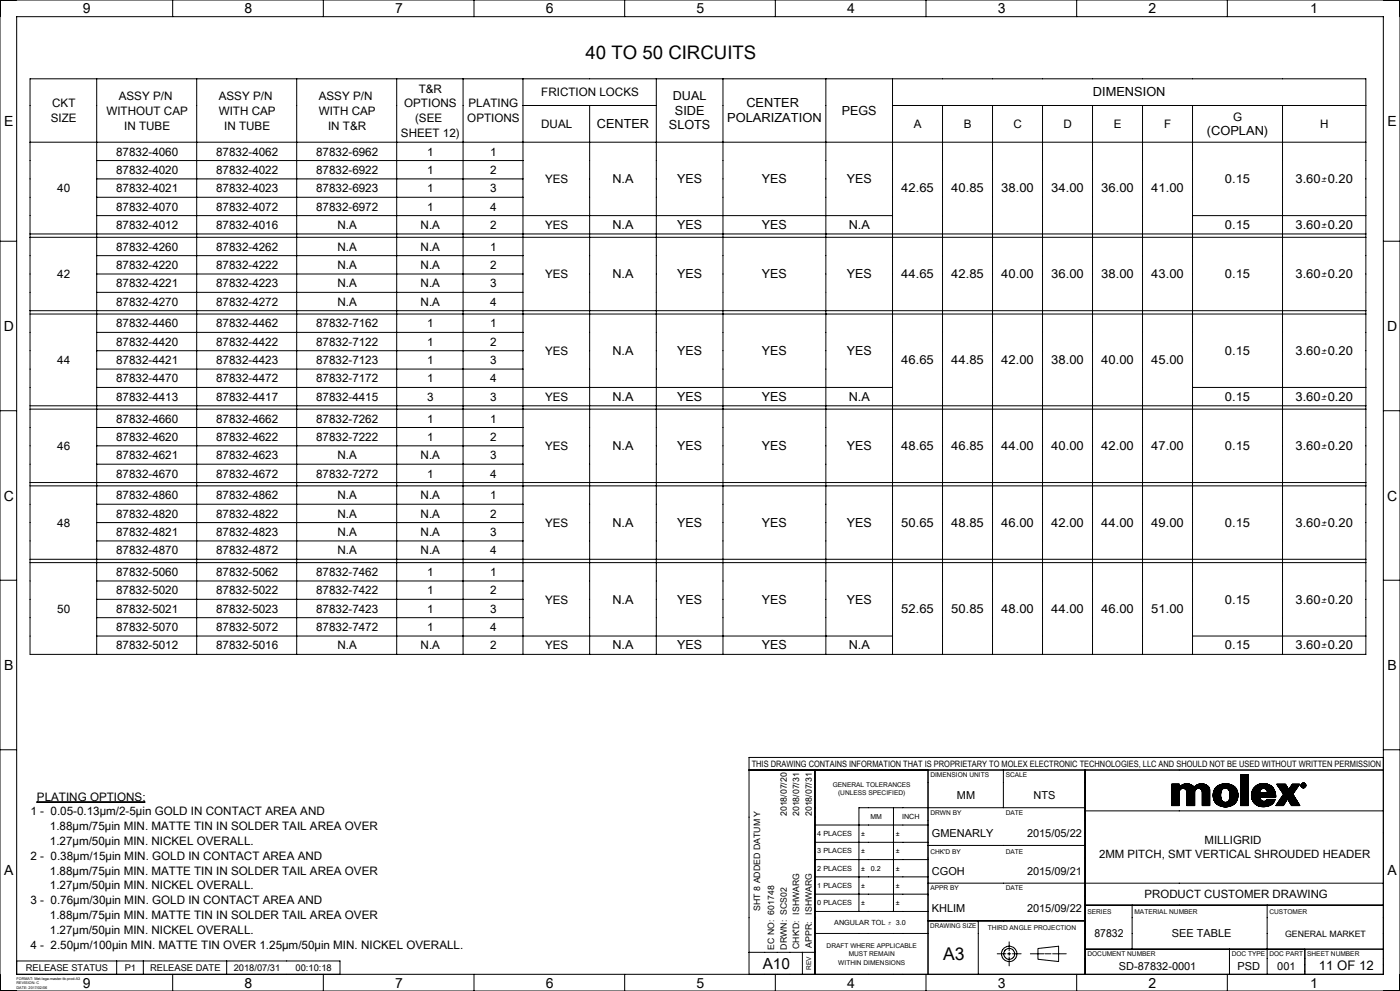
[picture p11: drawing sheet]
<svg xmlns="http://www.w3.org/2000/svg" width="420mm" height="297mm" viewBox="0 0 420 297" stroke-linecap="round" stroke-linejoin="round" font-family="sans-serif">
<g fill="none" stroke="#000" stroke-width=".3">
<path d="M0 0h420v297h-420zM5 5h410v287h-410zM51.8 0v5M97 0v5M142.2 0v5M187.4 0v5M232.6 0v5M277.8 0v5M323 0v5M368.2 0v5M9 23.6h400.8v172.5h-400.8zM29 23.6v172.5"/>
<path d="M59 23.6v172.5M89 23.6v172.5M119 23.6v172.5M138.9 23.6v172.5M156.9 23.6v172.5M156.9 31.6h40M176.9 31.6v164.5M196.9 23.6v172.5M216.9 23.6v172.5M247.8 23.6v172.5M267.8 23.6v172.5M267.8 31.6h142"/>
<path d="M282.8 31.6v164.5M297.8 31.6v164.5M312.8 31.6v164.5M327.8 31.6v164.5M342.8 31.6v164.5M357.8 31.6v164.5M384.8 31.6v164.5M9 42.6h400.8M29 48.1h127.9M29 53.6h127.9M29 59.1h127.9M0 72.3h5"/>
<path d="M9 70.1h400.8M9 71.1h400.8M29 64.6h238.8M29 76.6h127.9M357.8 64.6h52M415 72.3h5M9 93.1h400.8M9 94.1h400.8M29 99.6h127.9M29 82.1h127.9M29 87.6h127.9M29 105.1h127.9"/>
<path d="M29 110.6h127.9M29 116.1h238.8M357.8 116.1h52M0 123.1h5M9 121.6h400.8M9 122.6h400.8M29 128.1h127.9M29 133.6h127.9M29 139.1h127.9M415 123.1h5M9 144.6h400.8M9 145.6h400.8"/>
<path d="M29 151.1h127.9M29 156.6h127.9M0 173.9h5M9 167.6h400.8M9 168.6h400.8M29 174.1h127.9M29 179.6h127.9M29 162.1h127.9M415 173.9h5M29 185.1h127.9M29 190.6h238.8M357.8 190.6h52"/>
<path d="M0 224.7h5M224.7 230.8h190.3M244.5 230.8v61.2M278.4 230.8v61.2M301 230.8v11.3M325.5 230.8v61.2M351.6 235l-.1 .2M351.7 235l-.2 .3M351.9 235l-.4 .5 .4-.5M352 235l-.5 .6M352.2 235l-.7 .7M352.3 235l-.8 .8"/>
<path d="M352.3 235l-.8 .9M352.4 235l-.9 1M352.6 235l-1.1 1.1M352.7 235l-1.2 1.2M352.8 235l-1.3 1.4M352.9 235l-1.4 1.4M353 235l-1.5 1.5M353.1 235l-1.6 1.7M353.2 235l-1.7 1.8M353.3 235l-1.8 1.8M353.4 235l-1.9 2M353.5 235l-2 2.1"/>
<path d="M353.6 235l-2.1 2.2M353.8 235l-2.3 2.3M353.8 237.4a1.14 1.14 0 0 1 1.1-1.1 1.14 1.14 0 0 1 1.2 1.1M353.8 239.9l-1.5 1.5M353.8 239.8l-1.6 1.6M353.8 239.7l-1.8 1.7M353.8 239.6l-1.8 1.8M353.8 239.5l-1.9 1.9M353.8 239.4l-2.1 2M353.8 239.3l-2.2 2.1M353.8 239.1l-2.2 2.3 2.2-2.2M353.8 239l-2.3 2.3"/>
<path d="M353.8 238.8l-2.3 2.4M353.8 238.8l-2.3 2.3M353.8 238.7l-2.3 2.3M353.8 238.5l-2.3 2.4M353.8 238.4l-2.3 2.4M353.8 238.1l-2.3 2.6M353.8 238l-2.3 2.4M353.8 237.9l-2.3 2.4M353.8 237.8l-2.3 2.3M353.8 237.7l-2.3 2.4M353.8 237.6l-2.3 2.4M353.8 237.5l-2.3 2.3"/>
<path d="M353.8 237.4l-2.3 2.3M353.8 235v.9a2.94 2.94 0 0 1 4.4 0 2.7 2.7 0 0 1 4.7 .9v4.6M353.8 235.6l-2.3 2.3M353.8 235.5l-2.3 2.3M353.8 235.4l-2.3 2.3M353.8 235.3l-2.3 2.3M353.8 235.1l-2.3 2.4M353.8 235.1l-2.3 2.3M353.8 235h-2.3v6.4h2.3v-4M353.8 235.9l-2.3 2.3M353.8 235.8l-2.3 2.4M353.8 235.7l-2.3 2.3"/>
<path d="M353.8 237.3l-2.3 2.3M353.8 237.1l-2.3 2.4M353.9 237l-2.4 2.4M354.1 236.7l-2.6 2.6M354.5 235.3l-3 3M354.7 235.2l-3.2 3.3M355 235.1l-3.5 3.5M355.2 236.3l1.4-1.3-1.3 1.3M355.2 235l-3.7 3.8 3.6-3.8M355.4 235l-3.9 3.9M355.5 234.9l-4 4.1M355.7 234.9l-4.2 4.2"/>
<path d="M355.7 234.9l-4.2 4.3M355.9 234.9l-1.7 1.6M356 237l1.6-1.6-1.6 1.6M356 234.9l-1.5 1.4M356.1 237.4v4M356.1 237.7l2-1.9-2 2M356.1 234.9l-1.4 1.4M356.2 234.9l-1.4 1.4M356.3 234.9l-1.4 1.4M356.4 234.9l-1.4 1.4M356.5 234.9l-1.4 1.4M356.7 235l-1.4 1.3"/>
<path d="M356.8 235l-1.4 1.4M356.9 235l-1.4 1.4M357 235.1l-1.4 1.4 1.5-1.4M357.1 235.1l-1.4 1.4M357.2 235.2l-1.4 1.4M357.3 235.2l-1.5 1.5M357.4 235.3l-1.5 1.5M357.5 235.3l-1.6 1.6M357.7 235.4l-1.7 1.7M357.8 235.5l-1.8 1.7M357.8 235.5l-1.7 1.8M357.9 235.6l-1.8 1.7"/>
<path d="M357.9 235.6l-1.8 1.9M358 235.7l-1.9 1.9M358.1 235.8l-2 2.1M358.2 235.8l-2.1 2.2M358.4 237.4a1.14 1.14 0 0 1 1.1-1.1 1.14 1.14 0 0 1 1.2 1.1M358.4 237.4v4h-2.3M358.4 240l-1.5 1.4M358.4 239.9l-1.6 1.5M358.4 239.7l-1.7 1.7M358.4 239.7l-1.8 1.7M358.4 239.6l-1.9 1.8M358.4 239.4l-2 2"/>
<path d="M358.4 239.3l-2.1 2.1 2.1-2.1M358.4 239.1l-2.3 2.3M358.4 239l-2.3 2.4M358.4 238.9l-2.3 2.4M358.4 238.8l-2.3 2.4M358.4 238.7l-2.3 2.4M358.4 238.6l-2.3 2.4M358.4 238.5l-2.3 2.4M358.4 238.4l-2.3 2.4M358.4 238.2l-2.3 2.4 2.3-2.3M358.4 238.1l-2.3 2.4M358.4 237.9l-2.3 2.4"/>
<path d="M358.4 237.9l-2.3 2.3M358.4 237.8l-2.3 2.4M358.4 237.6l-2.3 2.4M358.4 237.5l-2.3 2.4M358.4 237.4l-2.3 2.4M358.4 237.3l-2.3 2.4M358.4 237.2l-2.3 2.4M358.5 237l-2.4 2.5M358.6 236.8l-2.5 2.6M358.7 235.5l-2.6 2.6M359.2 235.2l-3.1 3.1 3-3M359.4 235.1l-3.3 3.3"/>
<path d="M359.6 235l-3.5 3.5M359.7 235l-3.6 3.7M359.8 235l-3.7 3.7M360 234.9l-3.9 3.9M360.1 234.9l-4 4.1M360.2 234.9l-4.1 4.2M360.4 234.9l-4.3 4.3M360.4 234.9l-4.3 4.4M360.5 234.9l-1.5 1.5M360.7 234.9l-1.5 1.4M360.7 237.3l1.7-1.6-1.7 1.7M360.7 237.4v4"/>
<path d="M360.7 237.5l1.8-1.7-1.8 1.8M360.8 234.9l-1.4 1.4M360.8 234.9l-1.3 1.4M360.9 234.9l-1.4 1.4M361 235l-1.3 1.3M361.1 235l-1.3 1.3M361.2 235l-1.3 1.3M361.3 235l-1.3 1.3M361.4 235l-1.4 1.4M361.4 235.1l-1.3 1.3M361.5 235.1l-1.3 1.3M361.6 235.1l-1.3 1.4 1.4-1.3"/>
<path d="M361.7 235.2l-1.4 1.4M361.8 235.2l-1.4 1.5M361.9 235.3l-1.5 1.4M361.9 235.3l-1.4 1.5M362 235.4l-1.5 1.4M362.1 235.4l-1.5 1.5M362.2 235.4l-1.6 1.6 1.6-1.5M362.3 235.5l-1.6 1.6M362.3 235.6l-1.6 1.6M362.6 235.8l-1.9 2M362.6 235.9l-1.9 1.9M362.6 235.9l-1.9 2"/>
<path d="M362.7 236l-2 2.1M362.7 236.1l-2 2.1M362.8 236.1l-2.1 2.2M362.8 236.2l-2.1 2.2M362.8 236.3l-2.1 2.2M362.9 236.4l-2.2 2.2M362.9 236.5l-2.2 2.2M362.9 236.6l-2.2 2.2M362.9 236.6l-2.2 2.3M362.9 236.7l-2.2 2.3M362.9 239.8l-1.5 1.6 1.5-1.5M362.9 239.7l-1.7 1.7"/>
<path d="M362.9 239.6l-1.8 1.8M362.9 239.5l-1.9 1.9M362.9 239.4l-2 2M362.9 239.3l-2.1 2.1M362.9 239.2l-2.2 2.2M362.9 239.1l-2.2 2.2M362.9 238.9l-2.2 2.3M362.9 238.9l-2.2 2.2M362.9 238.8l-2.2 2.2M362.9 238.6l-2.2 2.3M362.9 238.3l-2.2 2.3M362.9 238.2l-2.2 2.3"/>
<path d="M362.9 238.1l-2.2 2.3M362.9 238l-2.2 2.3M362.9 237.9l-2.2 2.2M362.9 237.8l-2.2 2.3M362.9 237.7l-2.2 2.3M362.9 237.6l-2.2 2.2M362.9 237.4l-2.2 2.3 2.2-2.2M362.9 237.3l-2.2 2.2M362.9 237.1l-2.2 2.3M362.9 237.1l-2.2 2.2M362.9 237l-2.2 2.3M362.9 236.8l-2.2 2.3"/>
<path d="M365 235.8l-.3 .3M365.2 235.6a4.2 4.2 0 0 1 5.7 .9M365.2 235.6a3.6 3.6 0 0 0-.8 4.6M365.2 235.6l-.7 .7M365.5 235.4l-1.2 1.2M365.8 235.3l-1.6 1.5M366 235.2l-1.8 1.8M366.2 235.1l-2.1 2.1M366.2 238.2l-1.8 2 1.8-1.8M366.2 238.4l-1.8 1.8M366.2 238.1l-1.9 1.9M366.2 238.5l-1.7 1.8"/>
<path d="M366.2 238.6l-1.7 1.8M366.2 238l-1.9 2M366.2 237.9l-2 2M366.2 238.8l-1.6 1.7M366.2 237.8l-2 2M366.3 237.6l-2.1 2.1M366.3 239l-1.6 1.6M366.3 235.1l-2.2 2.2M366.3 239.1l-1.5 1.6M366.3 237.5l-2.1 2.2M366.3 239.2l-1.5 1.5M366.3 239.3l-1.5 1.5"/>
<path d="M366.3 239.4l-1.4 1.4M366.3 237.2l-2.2 2.4 2.2-2.2M366.4 239.4l-1.5 1.5M366.4 239.5l-1.4 1.4M366.4 237.1l-2.3 2.3M366.4 239.6l-1.3 1.4 1.3-1.3M366.4 235.1l-2.4 2.3M366.5 239.8l-1.3 1.3M366.5 236.9l-2.4 2.4M366.6 239.9l-1.3 1.2M366.6 239.9l-1.3 1.3M366.6 235l-2.6 2.6"/>
<path d="M366.7 236.5a1.39 1.39 0 0 1 1.7-.1 1.39 1.39 0 0 1 .6 1.5 2 2 0 0 1-1.3 2.6 1.96 1.96 0 0 1-1.5-2.6zM366.8 235l-2.8 2.7M366.8 235l-2.8 2.8M367 234.9l-3 3.1M367.1 234.9l-3.2 3.2M367.2 234.9l-3.3 3.3M367.3 234.9l-3.4 3.4M367.4 234.9l-3.5 3.5M367.6 234.9l-3.7 3.6M367.7 234.9l-3.8 3.7M367.8 234.9l-3.8 3.8M367.9 234.9l-3.9 3.9"/>
<path d="M368 234.9l-4 4M368.1 234.9l-4.1 4.1M368.2 234.9l-4.2 4.2M368.4 234.9l-4.4 4.3M368.5 235l-1.4 1.3M368.5 236.5l1.2-1.1-1.2 1.2M368.6 235l-1.3 1.2M368.7 235l-1.3 1.2M368.7 235l-1.1 1.2 1.2-1.2M368.9 235.1l-1.2 1.1M369 235.1l-1.2 1.1M369 237.9l1.7-1.7-1.7 1.8"/>
<path d="M369 235.1l-1.1 1.1M369.1 235.1l-1.1 1.1M369.2 235.2l-1.1 1M369.3 235.2l-1.2 1.1M369.3 235.2l-1 1.1 1.1-1.1M369.5 235.3l-1.2 1.1M369.6 235.3l-1.2 1.1M369.8 235.4l-1.2 1.2M369.9 235.5l-1.3 1.2M370 235.5l-1.3 1.3M370.1 235.6l-1.4 1.3M370.1 235.6l-1.3 1.4"/>
<path d="M370.2 235.7l-1.4 1.4 1.4-1.4M370.3 235.7l-1.4 1.5M370.4 235.8l-1.5 1.5M370.4 235.9l-1.5 1.5M370.5 235.9l-1.6 1.6M370.5 236l-1.5 1.6M370.6 236l-1.6 1.7M370.7 236.1l-1.7 1.7M370.8 236.3l-1.8 1.8M370.8 236.3l-1.8 1.9M370.9 236.4l-1.9 1.9M370.9 236.5l-1.9 1.9"/>
<path d="M370.9 236.5l.4 1 .1 1.1-.5 1.6M370.9 236.5l-1.9 2M371 236.6l-2 2M371 236.7l-2 2.1M371 240l-1.3 1.3M371.1 236.8l-2.1 2M371.1 236.8l-2.1 2.2M371.1 236.9l-2.2 2.2M371.1 239.8l-1.7 1.7M371.1 237l-2.2 2.3M371.2 237.1l-2.3 2.3M371.2 237.1l-2.4 2.4"/>
<path d="M371.2 239.6l-2 1.9M371.2 237.2l-2.4 2.5M371.3 239.4l-2.2 2.2M371.3 237.3l-4.5 4.4M371.3 239.3l-2.3 2.3M371.3 237.4l-4.4 4.4M371.3 239.2l-2.5 2.5M371.3 237.5l-4.2 4.3M371.3 237.6l-4.1 4.2M371.3 239l-2.7 2.7M371.3 237.7l-4 4.1M371.4 238.9l-2.9 2.8"/>
<path d="M371.4 237.9l-4 3.9M371.4 238.8l-3 3M371.4 237.9l-3.9 3.9M371.4 238l-3.8 3.8M371.4 238.7l-3.1 3.1M371.4 238.1l-3.7 3.7M371.4 238.5l-3.3 3.3M371.4 238.2l-3.6 3.6M371.4 238.4l-3.4 3.4M371.4 238.4l-3.5 3.4M372.2 239.4l2.3-2.3-2.3 2.4M372.2 236.1l2.3-2.3-2.3 2.4"/>
<path d="M372.2 235.2l2.3-2.2-2.3 2.4M372.2 233.7l1.5-1.5-1.5 1.5M372.2 232.2h.1M372.4 232.2l-.2 .3M372.5 232.2l-.3 .4M372.7 232.2l-.5 .5M372.8 232.2l-.6 .7 .6-.7M373 232.2l-.8 .8M373.1 232.2l-.9 1M373.2 232.2l-1 1.1M373.3 232.2l-1.1 1.1M373.4 232.2l-1.2 1.2"/>
<path d="M373.5 232.2l-1.3 1.4M373.8 232.2l-1.6 1.7M373.9 232.2l-1.7 1.8M374 232.2l-1.8 1.9M374.2 232.2l-2 2M374.2 232.2l-2 2.1M374.3 232.2l-2.1 2.2M374.5 232.2l-2.3 2.3M374.5 232.2v9.2h-2.3M374.5 232.2h-2.3v9.2M374.5 240l-1.5 1.4M374.5 239.8l-1.6 1.6 1.6-1.5"/>
<path d="M374.5 239.7l-1.8 1.7M374.5 239.6l-1.9 1.8M374.5 239.4l-2 2M374.5 239.4l-2.1 2M374.5 239.3l-2.2 2.1M374.5 239.1l-2.3 2.3M374.5 239l-2.3 2.4M374.5 239l-2.3 2.3M374.5 238.8l-2.3 2.4M374.5 238.7l-2.3 2.4M374.5 238.6l-2.3 2.4M374.5 238.5l-2.3 2.4"/>
<path d="M374.5 238.4l-2.3 2.4M374.5 238.3l-2.3 2.4M374.5 238.2l-2.3 2.4M374.5 238.1l-2.3 2.4M374.5 237.9l-2.3 2.4 2.3-2.3M374.5 237.8l-2.3 2.4M374.5 237.6l-2.3 2.4M374.5 237.5l-2.3 2.4M374.5 237.5l-2.3 2.3M374.5 237.3l-2.3 2.4M374.5 237.2l-2.3 2.4M374.5 236.9l-2.3 2.4"/>
<path d="M374.5 236.8l-2.3 2.4M374.5 236.7l-2.3 2.4M374.5 236.6l-2.3 2.4M374.5 236.5l-2.3 2.4M374.5 236.4l-2.3 2.4M374.5 236.3l-2.3 2.4M374.5 236.1l-2.3 2.4M374.5 236.1l-2.3 2.3M374.5 236l-2.3 2.4M374.5 235.8l-2.3 2.4M374.5 235.7l-2.3 2.4M374.5 235.5l-2.3 2.5 2.3-2.3"/>
<path d="M374.5 235.4l-2.3 2.4M374.5 235.3l-2.3 2.4M374.5 235.2l-2.3 2.4M374.5 235.1l-2.3 2.4M374.5 235l-2.3 2.4M374.5 234.9l-2.3 2.4M374.5 234.8l-2.3 2.4M374.5 234.7l-2.3 2.3M374.5 234.6l-2.3 2.4M374.5 234.5l-2.3 2.4M374.5 234.4l-2.3 2.3M374.5 234.3l-2.3 2.3"/>
<path d="M374.5 234.2l-2.3 2.4M374.5 234.1l-2.3 2.3M374.5 233.9l-2.3 2.4M374.5 233.6l-2.3 2.4M374.5 233.5l-2.3 2.4M374.5 233.4l-2.3 2.4M374.5 233.3l-2.3 2.4M374.5 233.2l-2.3 2.4M374.5 233.1l-2.3 2.4M374.5 232.8l-2.3 2.4M374.5 232.7l-2.3 2.4M374.5 232.6l-2.3 2.3"/>
<path d="M374.5 232.4l-2.3 2.4M374.5 232.3l-2.3 2.4 2.3-2.3M375.7 236.9l-.3 1.6 .5 1.6M376.8 235.5l-.7 .7M377.2 235.3l-1.3 1.2M377.3 235.2l-1.5 1.5M377.5 235.1l-1.8 1.8M377.7 235.1l-2 2M377.9 235l-2.3 2.2M377.9 237.4l-2.2 2.3M377.9 237.5l-2.2 2.3M377.9 237.3l-2.2 2.3"/>
<path d="M377.9 237.6h2.3M377.9 237.6a1.15 1.15 0 0 1 1.2-1.3 1.15 1.15 0 0 1 1.1 1.3M377.9 239l-1.6 1.7M377.9 235l-2.3 2.3M378 239.1l-1.6 1.7M378 237.2l-2.4 2.4M378 239.2l-1.6 1.6 1.6-1.5M378 237l-2.4 2.5M378 239.3l-1.5 1.6M378 239.4l-1.5 1.5M378.1 237.6l-2.3 2.3M378.1 239.5l-1.5 1.5"/>
<path d="M378.1 234.9l-2.5 2.6M378.1 236.8l-2.5 2.6M378.2 239.6l-1.5 1.5M378.2 239.7l-1.4 1.4M378.2 237.6l-2.4 2.4M378.3 234.9l-2.8 2.8M378.3 239.8l-1.4 1.4 1.4-1.4M378.4 237.6l-2.6 2.5M378.4 239.9l-1.4 1.3M378.4 234.9l-2.9 2.9M378.4 239.9l-1.4 1.4M378.5 234.9l-3 3"/>
<path d="M378.5 237.6l-2.6 2.6M378.6 237.6l-2.7 2.6M378.6 234.9l-3.2 3.1M378.7 237.6l-2.7 2.7 2.8-2.7M378.7 234.8l-3.3 3.3M378.9 234.8l-3.5 3.5M378.9 237.6l-2.8 2.8M379 234.8l-3.6 3.6 3.6-3.6M379.2 234.8l-3.8 3.8M379.2 237.6l-3 3M379.3 234.8l-3.9 3.9M379.3 237.6l-3.1 3"/>
<path d="M379.4 234.9l-3.9 3.9M379.4 237.6l-1.3 1.3M379.5 234.9l-4 4M379.6 237.6l-1.4 1.3M379.6 237.6l-1.3 1.3M379.7 234.9l-4.2 4.1M379.7 238.9l2.4-2.4-2.4 2.4M379.7 237.6l-1.3 1.3M379.8 234.9l-4.3 4.2M379.9 234.9l-4.3 4.4 4.3-4.4M379.9 237.6l-1.4 1.3M379.9 236.7l1.3-1.2-1.3 1.2"/>
<path d="M380 237.6l-1.4 1.3M380 235l-1.6 1.5M380 237.6l-1.2 1.3 1.4-1.3M380.1 235l-1.4 1.4M380.2 239.6l-.1 .1M380.2 235l-1.4 1.3M380.2 235a3.6 3.6 0 0 0-4.5 1.9M380.2 235l1.4 .8 .6 .8M380.2 235l-1.2 1.3M380.3 239.6l-2.2 2.1M380.3 235.1l-1.3 1.2M380.3 239.6l-2.1 2.1"/>
<path d="M380.4 235.1l-1.2 1.2M380.5 239.6l-2.2 2.1M380.5 235.1l-1.2 1.2M380.5 235.1l-1.1 1.2M380.6 239.6l-2.2 2.1M380.6 235.2l-1.2 1.1M380.7 239.6l-2.2 2.1M380.7 235.2l-1.2 1.2M380.8 239.6l-2.2 2.2M380.8 235.2l-1.2 1.2M380.9 235.3l-1.2 1.1M380.9 239.6l-2.2 2.2"/>
<path d="M380.9 235.3l-1.2 1.2M381 235.3l-1.2 1.3 1.3-1.2M381 239.6l-2.2 2.2M381.1 239.6l-2.2 2.2M381.2 239.6l-2.2 2.2M381.2 235.5l-1.2 1.3M381.3 239.6l-2.2 2.2M381.3 235.6l-1.3 1.2M381.4 235.6l-1.3 1.3 1.3-1.3M381.4 239.6l-2.2 2.2M381.5 235.7l-1.4 1.3M381.5 239.6l-2.2 2.2"/>
<path d="M381.5 235.8l-1.3 1.3M381.6 235.8l-1.4 1.4M381.6 235.8l-1.4 1.5M381.7 239.6l-2.3 2.2M381.7 235.9l-1.5 1.5M381.7 239.6l-2.1 2.1M381.7 235.9l-1.5 1.6M381.8 236l-2.9 2.9M381.8 236.1l-2.8 2.8M381.8 239.6l-2.2 2.1M381.9 236.1l-2.8 2.8M381.9 236.2l-2.7 2.7"/>
<path d="M382 239.6l-2.2 2.1M382 236.2l-2.7 2.7M382 236.3l-2.6 2.6M382.1 236.4l-2.5 2.5M382.1 239.6l-2.2 2.1M382.1 239.6l-2 2.1M382.2 236.6l-2.3 2.3M382.2 236.6l.5 2.3h-4.8a1.26 1.26 0 0 0 1.3 1.3M382.2 236.6l-2.2 2.3M382.3 236.7l-2.2 2.2M382.3 239.6l-2.2 2.1M382.3 236.8l-2.1 2.1"/>
<path d="M382.3 236.8l-2 2.1M382.3 236.9l-1.9 2M382.4 239.6l-2.1 2M382.4 237l-1.9 1.9M382.4 237.1l-1.8 1.8M382.4 239.9l-1.5 1.5M382.4 237.1l-1.7 1.8M382.5 239.8l-1.7 1.6M382.5 237.2l-1.7 1.7M382.5 237.3l-1.6 1.6M382.5 239.6l-2 2M382.5 239.6l-1.9 1.9"/>
<path d="M382.5 239.6h-2.4l-.4 .4-.5 .2M382.5 239.6a3.4 3.4 0 0 1-3.9 2.2M382.5 237.4l-1.4 1.5 1.4-1.4M382.6 237.5l-1.4 1.4M382.6 237.6l-1.3 1.3M382.6 237.7l-1.1 1.2M382.6 237.8l-1.1 1.1M382.6 237.9l-1 1M382.7 238l-.9 .9M382.7 238.1l-.8 .8M382.7 238.2l-.7 .7M382.7 238.3l-.6 .6"/>
<path d="M382.7 238.4l-.5 .5M382.7 238.5l-.4 .4M382.7 238.6l-.3 .3M382.7 238.6l-.2 .3M382.7 238.8l-.1 .1M383.1 235v.1M383.2 235l-.1 .1M383.3 235l-.1 .2M383.5 235l-.3 .3M383.6 235l-.3 .4M383.8 235l-.5 .5M383.9 235l-.5 .5"/>
<path d="M383.9 235l-.5 .6M384 239.5l4.6-4.5-4.7 4.7M384.1 235l-.6 .6M384.2 235l-.7 .7M384.3 235l-.7 .8 .8-.8M384.5 235l-.9 .9M384.5 237.2l1.6-1.5-1.5 1.6M384.6 235l-.9 1M384.7 235l-1 1M384.8 235l-1 1.1 1.1-1.1M385 235l-1.2 1.2M385.1 238l-2.3 3.4"/>
<path d="M385.1 235l-1.2 1.3M385.3 235l-1.4 1.3M385.3 235l-1.3 1.4M385.4 235l-1.4 1.5M385.6 235l-1.5 1.5M385.6 235l-1.5 1.6M385.6 235l1 1.6 1.1-1.6h2.2l-2.1 3M385.6 235h-2.6l2.1 3M385.7 235.1l-1.6 1.5M385.7 235.1l-1.5 1.6M385.7 235.2l-1.5 1.6M385.8 235.3l-1.5 1.5"/>
<path d="M385.8 235.4l-1.5 1.5M385.9 235.4l-1.5 1.6M385.9 235.5l-1.5 1.5M385.9 235.5l-1.4 1.6M386 239.9l-1.6 1.5M386 235.6l-1.5 1.6M386.1 235.8l-1.5 1.5M386.1 235.9l-1.4 1.5M386.2 239.6l-1.9 1.8M386.2 236l-1.5 1.5 1.5-1.5M386.3 236.1l-1.5 1.5M386.3 236.1l-1.5 1.6"/>
<path d="M386.4 236.2l-1.4 1.6M386.5 236.4l-1.5 1.5M386.5 236.5l-1.4 1.5M386.6 236.5l-1.6 1.6M387.8 235l-.3 .3M387.8 238l2.1 3.4h-2.4M387.8 238l-1.4 1.6 1.5-1.5M387.9 235l-.7 .7M387.9 238.1l-1.5 1.6M388 238.2l-1.5 1.5M388 238.3l-1.4 1.6M388 235l-1 1.1"/>
<path d="M388 237.7l-1.7 1.8M388.1 235l-1.3 1.3M388.1 238.5l-1.5 1.5M388.2 238.5l-1.5 1.6M388.2 235l-3.4 3.5M388.2 238.6l-1.5 1.5M388.2 238.6l-1.5 1.6M388.3 238.7l-1.5 1.6M388.3 235l-3.8 3.8M388.3 237.3l-4.1 4.1M388.3 238.8l-1.5 1.5M388.4 238.9l-1.5 1.5"/>
<path d="M388.4 235l-4.1 4.2M388.5 239.1l-1.5 1.5M388.5 239.1l-1.5 1.6M388.6 239.2l-1.5 1.5M388.6 236.9l-4.5 4.5M388.6 239.2l-1.5 1.6M388.6 239.3l-1.5 1.6M388.7 239.4l-1.5 1.5M388.7 235l-5 5.1M388.7 239.5l-1.4 1.6M388.7 236.7l-4.7 4.7M388.8 239.6l-1.5 1.6"/>
<path d="M388.8 235l-5.4 5.5M388.9 239.7l-1.5 1.6M388.9 239.8l-1.5 1.5M389 239.8l-1.6 1.6M389 235l-5.8 5.8M389 239.9l-1.5 1.5M389 236.3l-5.1 5.1M389 235l-5.9 6M389.1 240l-1.5 1.4M389.1 235l-6.3 6.4M389.3 235l-6.5 6.4M389.3 235.9l-5.5 5.5"/>
<path d="M389.4 235l-6.5 6.4M389.5 235l-6.5 6.4M389.6 235l-6.4 6.4M389.6 235.5l-6 5.9M389.7 235l-6.5 6.4M389.7 235.3l-6.1 6.1M389.8 235l-6.5 6.4M389.9 235l-6.4 6.4M390.3 235.6l.1 .1M390.4 235.1l-.1 .5M390.4 235.7l.1 .2M390.4 235v.1"/>
<path d="M390.5 235.9h.1M390.5 235.9l.1 .1M390.5 234.8v.1M390.7 236v.1M390.7 235h.5M390.7 235.7h.2M390.7 235v.7M390.8 235l-.1 .1M390.9 236.1h-.1M390.9 235.5h.3M390.9 235.2l.3 .1-.3 .1zM390.9 235.5v.2"/>
<path d="M390.9 235.7h-.1M390.9 235.6l-.2 .1M390.9 235.3l-.2 .2M390.9 235l-.2 .2M390.9 235l-.2 .3M391 235.4l-.3 .3 .2-.2M391 235.4l-.1 .1M391.1 235l-.4 .4M391.1 236.1h-.2M391.2 235.5v.2M391.2 235l.1 .6M391.2 235l-.2 .2"/>
<path d="M391.2 235.7h.2M391.2 234.7l-.6 .1M391.2 236.1h-.1M391.3 235.1l-.2 .1M391.3 235.4l-.1 .2M391.3 234.7l.1 .1M391.3 235.1l-.1 .1M391.3 235.5l-.1 .1M391.3 235.6v.1M391.3 235.6l-.1 .1M391.3 235.1l-.3 .4M391.3 235.7h-.1"/>
<path d="M391.3 235.7h.1M391.3 235.2l-.2 .3M391.4 234.8h.1M391.5 234.9h.1M391.6 234.9h.1M391.6 235l.1 .2M391.7 235.6l-.4 .5M391.7 235.3v.2M391.8 235.5l-.1 .1M415 227h-190.3v65M415 224.7h5M11.1 240.3h32.3v.2h-32.3z"/>
<path d="M244.5 247.3h33.9M244.5 252.4h33.9M244.5 257.6h33.9M268 242.1v31.1M278.4 253.4h47.1M325.5 243h89.5M325.5 242.1h-67.8v31.1M353.8 241.3l-.1 .1M353.8 241.2l-.3 .2M353.8 241.1l-.3 .3M353.8 241l-.4 .4M353.8 240.9l-.6 .5"/>
<path d="M353.8 240.8l-.7 .6M353.8 240.6l-.8 .8M353.8 240.6l-.9 .8M353.8 240.5l-1 .9M353.8 240.3l-1.1 1.1M353.8 240.2l-1.2 1.2M353.8 240.2l-1.3 1.2M353.8 240l-1.4 1.4M357.6 241.4l.8-.7-.7 .7M358.4 241.4h-.1M358.4 241.2l-.2 .2M358.4 241.1l-.3 .3 .3-.3"/>
<path d="M358.4 240.9l-.5 .5M358.4 240.8l-.6 .6M358.4 240.5l-.9 .9M358.4 240.4l-1 1M358.4 240.3l-1.2 1.1M358.4 240.2l-1.2 1.2M358.4 240.1l-1.3 1.3M360.7 241.4h2.2M360.7 240.7l2.2-2.2-2.2 2.3M362.3 241.4l.6-.5-.6 .5M362.9 241.4h.1M362.9 241.3l-.1 .1"/>
<path d="M362.9 241.2l-.2 .2M362.9 241.1l-.3 .3M362.9 241l-.4 .4M362.9 240.7l-.7 .7M362.9 240.6l-.9 .8M362.9 240.4l-1 1M362.9 240.3l-1.1 1.1M362.9 240.3l-1.2 1.1M362.9 240.1l-1.3 1.3M362.9 240l-1.4 1.4M364.4 240.2l.8 .9M364.6 240.5l1.6-1.6-1.6 1.7"/>
<path d="M366.2 241.6l1.2-1.1-1.1 1.1M366.6 240l-1.2 1.2M366.7 240.1l-1.2 1.2M366.7 240.1l-1.1 1.2M366.8 240.2l-1.2 1.1M366.9 240.2l-1.2 1.2M367 240.3l-1.2 1.1M367 240.3l-1.1 1.1M367.1 240.4l-1.2 1.1M367.1 240.4l-1.1 1.1M367.2 240.4l-1.1 1.1M367.5 240.5l-1.2 1.1"/>
<path d="M367.6 240.5l-1.2 1.1M367.7 240.5l-1.2 1.2M367.8 240.5l-1.2 1.2M367.9 240.4l-1.3 1.3M368.1 240.4l-1.4 1.3M370.8 240.3l-.7 .8M370.9 240.2l-1 1M370.9 240.2a4.1 4.1 0 0 1-5.7 .9M374.2 241.4l.3-.2-.2 .2M374.5 241.4h-.1M374.5 241.1l-.4 .3M374.5 240.9l-.5 .5"/>
<path d="M374.5 240.8l-.6 .6M374.5 240.8l-.7 .6M374.5 240.6l-.8 .8M374.5 240.5l-.9 .9M374.5 240.4l-1 1M374.5 240.3l-1.1 1.1M374.5 240.2l-1.2 1.2M374.5 240.1l-1.3 1.3M375.9 240.1l1.1 1.2 1.6 .5M376.1 240.5l3-2.9-3 2.9M377.1 241.3l1.5-1.3-1.4 1.4M378.6 240l-1.4 1.4"/>
<path d="M378.7 240.1l-1.4 1.3M378.8 240.1l-1.4 1.4M378.9 240.1l-1.4 1.4M379.1 240.2l-1.5 1.4M379.2 240.2l-1.5 1.4M379.2 240.2l-1.4 1.4M379.4 240.2l-1.6 1.4M379.5 240.1l-1.6 1.6M379.7 240l-1.7 1.7M382.2 240.4l-.8 .8M382.3 240.1l-1.2 1.2M382.8 241.4h2.2l1.3-2 1.2 2"/>
<path d="M385.1 241.3l-.1 .1M385.3 241l-.5 .4M385.5 240.7l-.8 .7M385.7 240.4l-1.1 1M385.8 240.2l-1.3 1.2M386.9 240.5l1.5-1.5-1.5 1.5M388.7 241.4l.8-.7-.8 .7M389.1 240.1l-1.3 1.3M389.2 240.2l-1.3 1.2M389.2 240.2l-1.2 1.2M389.3 240.3l-1.2 1.1M389.3 240.4l-1 1"/>
<path d="M389.4 240.5l-1 .9M389.4 240.6l-.8 .8M389.5 240.8l-.6 .6M389.6 240.8l-.6 .6M389.6 240.9l-.5 .5M389.6 241.4l.2-.1-.1 .1M389.6 240.9l-.4 .5M389.7 241l-.4 .4M389.7 241.1l-.3 .3M389.8 241.2l-.3 .2M389.9 241.4h-.1M244.5 262.8h33.9"/>
<path d="M244.5 268h33.9M244.5 273.2h33.9M244.5 279.8h33.9M278.4 264.7h136.6M278.4 276h47.1M293.5 276v16M325.5 271.3h89.5M339.6 271.3v13.2M380.1 271.3v20.7M5 288h97v4M35 288v4M43 288v4"/>
<path d="M51.8 292v5M68 288v4M97 292v5M142.2 292v5M187.4 292v5M224.7 285.4h19.8M232.6 292v5M240.7 285.4v6.6M277.8 292v5M299.2 285.8h2.6M302.3 285.8h.9M302.7 282.3v2.6"/>
<path d="M302.7 285.5v.8M302.7 286.8v2.7M303.7 285.8h2.6M309.1 285.8h4.1M311.4 284.3l6.2-.7v4.6l-6.2-.7zM313.5 285.8h1.8M315.8 285.8h4.1M323 292v5M368.2 292v5M368.8 284.5v7.5M391.4 284.5v7.5M415 284.5h-89.5"/>
<circle cx="391" cy="235.4" r=".7"/>
<circle cx="302.7" cy="285.8" r="2.34"/>
<circle cx="302.8" cy="285.8" r="1.64"/>
</g>
<text font-size="5.6" x="175.7" y="17.7">40 TO 50 CIRCUITS</text>
<text font-size="5.3" x="282.9" y="287.8">A3</text>
<text font-size="4.6" x="228.8" y="290.4">A10</text>
<g font-size="4.2">
<text x="24.9" y="4">9</text>
<text x="73.4" y="4">8</text>
<text x="118.6" y="4">7</text>
<text x="163.8" y="4">6</text>
<text x="209" y="4">5</text>
<text x="254.2" y="4">4</text>
<text x="299.4" y="4">3</text>
<text x="344.6" y="4">2</text>
<text x="393.1" y="4">1</text>
<text x="1.3" y="37.7">E</text>
<text x="416.3" y="37.7">E</text>
<text x="1.1" y="99.2">D</text>
<text x="416.1" y="99.2">D</text>
<text x="1.1" y="150">C</text>
<text x="416.1" y="150">C</text>
<text x="1.3" y="200.8">B</text>
<text x="416.3" y="200.8">B</text>
<text x="1.3" y="262.4">A</text>
<text x="416.3" y="262.4">A</text>
<text x="24.9" y="296">9</text>
<text x="73.4" y="296">8</text>
<text x="118.6" y="296">7</text>
<text x="163.8" y="296">6</text>
<text x="209" y="296">5</text>
<text x="254.2" y="296">4</text>
<text x="299.4" y="296">3</text>
<text x="344.6" y="296">2</text>
<text x="393.1" y="296">1</text>
</g>
<text font-size="3.9" x="395.7" y="290.6">11 OF 12</text>
<g font-size="3.8">
<text x="327.9" y="28.9">DIMENSION</text>
<text x="202.5" y="34.4">SIDE</text>
<text x="223.9" y="32.2">CENTER</text>
<text x="252.5" y="34.4">PEGS</text>
<text x="179.1" y="38.4">CENTER</text>
<text x="200.7" y="38.8">SLOTS</text>
<text x="218.1" y="36.6">POLARIZATION</text>
<text x="362" y="40.6">(COPLAN)</text>
</g>
<g font-size="3.7">
<text x="201.9" y="29.9">DUAL</text>
<text x="183.7" y="54.9">N.A</text>
<text x="203.2" y="54.9">YES</text>
<text x="228.6" y="54.9">YES</text>
<text x="254" y="54.9">YES</text>
<text x="270.4" y="57.6">42.65</text>
<text x="285.4" y="57.6">40.85</text>
<text x="300.4" y="57.6">38.00</text>
<text x="315.4" y="57.6">34.00</text>
<text x="330.4" y="57.6">36.00</text>
<text x="345.4" y="57.6">41.00</text>
<text x="367.5" y="54.9">0.15</text>
<text x="388.7" y="54.9">3.60</text>
<text x="398.3" y="54.9">0.20</text>
<text x="183.7" y="68.6">N.A</text>
<text x="203.2" y="68.6">YES</text>
<text x="228.6" y="68.6">YES</text>
<text x="254.6" y="68.6">N.A</text>
<text x="367.5" y="68.6">0.15</text>
<text x="388.7" y="68.6">3.60</text>
<text x="398.3" y="68.6">0.20</text>
<text x="183.7" y="83.4">N.A</text>
<text x="203.2" y="83.4">YES</text>
<text x="228.6" y="83.4">YES</text>
<text x="254" y="83.4">YES</text>
<text x="270.4" y="83.4">44.65</text>
<text x="285.4" y="83.4">42.85</text>
<text x="300.4" y="83.4">40.00</text>
<text x="315.4" y="83.4">36.00</text>
<text x="330.4" y="83.4">38.00</text>
<text x="345.4" y="83.4">43.00</text>
<text x="367.5" y="83.4">0.15</text>
<text x="388.7" y="83.4">3.60</text>
<text x="398.3" y="83.4">0.20</text>
<text x="183.7" y="106.4">N.A</text>
<text x="203.2" y="106.4">YES</text>
<text x="228.6" y="106.4">YES</text>
<text x="254" y="106.4">YES</text>
<text x="367.5" y="106.4">0.15</text>
<text x="388.7" y="106.4">3.60</text>
<text x="398.3" y="106.4">0.20</text>
<text x="270.4" y="109.1">46.65</text>
<text x="285.4" y="109.1">44.85</text>
<text x="300.4" y="109.1">42.00</text>
<text x="315.4" y="109.1">38.00</text>
<text x="330.4" y="109.1">40.00</text>
<text x="345.4" y="109.1">45.00</text>
<text x="183.7" y="120.1">N.A</text>
<text x="203.2" y="120.1">YES</text>
<text x="228.6" y="120.1">YES</text>
<text x="254.6" y="120.1">N.A</text>
<text x="367.5" y="120.1">0.15</text>
<text x="388.7" y="120.1">3.60</text>
<text x="398.3" y="120.1">0.20</text>
<text x="183.7" y="134.9">N.A</text>
<text x="203.2" y="134.9">YES</text>
<text x="228.6" y="134.9">YES</text>
<text x="254" y="134.9">YES</text>
<text x="270.4" y="134.9">48.65</text>
<text x="285.4" y="134.9">46.85</text>
<text x="300.4" y="134.9">44.00</text>
<text x="315.4" y="134.9">40.00</text>
<text x="330.4" y="134.9">42.00</text>
<text x="345.4" y="134.9">47.00</text>
<text x="367.5" y="134.9">0.15</text>
<text x="388.7" y="134.9">3.60</text>
<text x="398.3" y="134.9">0.20</text>
<text x="183.7" y="157.9">N.A</text>
<text x="203.2" y="157.9">YES</text>
<text x="228.6" y="157.9">YES</text>
<text x="254" y="157.9">YES</text>
<text x="270.4" y="157.9">50.65</text>
<text x="285.4" y="157.9">48.85</text>
<text x="300.4" y="157.9">46.00</text>
<text x="315.4" y="157.9">42.00</text>
<text x="330.4" y="157.9">44.00</text>
<text x="345.4" y="157.9">49.00</text>
<text x="367.5" y="157.9">0.15</text>
<text x="388.7" y="157.9">3.60</text>
<text x="398.3" y="157.9">0.20</text>
<text x="183.7" y="180.9">N.A</text>
<text x="203.2" y="180.9">YES</text>
<text x="228.6" y="180.9">YES</text>
<text x="254" y="180.9">YES</text>
<text x="270.4" y="183.6">52.65</text>
<text x="285.4" y="183.6">50.85</text>
<text x="300.4" y="183.6">48.00</text>
<text x="315.4" y="183.6">44.00</text>
<text x="330.4" y="183.6">46.00</text>
<text x="345.4" y="183.6">51.00</text>
<text x="367.5" y="180.9">0.15</text>
<text x="388.7" y="180.9">3.60</text>
<text x="398.3" y="180.9">0.20</text>
<text x="183.7" y="194.6">N.A</text>
<text x="203.2" y="194.6">YES</text>
<text x="228.6" y="194.6">YES</text>
<text x="254.6" y="194.6">N.A</text>
<text x="367.5" y="194.6">0.15</text>
<text x="388.7" y="194.6">3.60</text>
<text x="398.3" y="194.6">0.20</text>
</g>
<g font-size="3.5">
<text x="35.6" y="29.9">ASSY P/N</text>
<text x="65.6" y="29.9">ASSY P/N</text>
<text x="95.6" y="29.9">ASSY P/N</text>
<text x="125.6" y="27.7">T&amp;R</text>
<text x="162.4" y="28.9">FRICTION LOCKS</text>
<text x="15.7" y="32.2">CKT</text>
<text x="31.9" y="34.4">WITHOUT CAP</text>
<text x="65.6" y="34.4">WITH CAP</text>
<text x="95.6" y="34.4">WITH CAP</text>
<text x="121.3" y="32.2">OPTIONS</text>
<text x="140.6" y="32.2">PLATING</text>
<text x="15.3" y="36.6">SIZE</text>
<text x="37.3" y="38.8">IN TUBE</text>
<text x="67.3" y="38.8">IN TUBE</text>
<text x="98.4" y="38.8">IN T&amp;R</text>
<text x="120.3" y="41">SHEET 12)</text>
<text x="124.5" y="36.6">(SEE</text>
<text x="140.2" y="36.6">OPTIONS</text>
<text x="162.4" y="38.4">DUAL</text>
<text x="274.1" y="38.4">A</text>
<text x="289.1" y="38.4">B</text>
<text x="304" y="38.4">C</text>
<text x="319" y="38.4">D</text>
<text x="334.1" y="38.4">E</text>
<text x="349.2" y="38.4">F</text>
<text x="369.9" y="36.2">G</text>
<text x="396" y="38.4">H</text>
<text x="34.8" y="46.6">87832-4060</text>
<text x="64.8" y="46.6">87832-4062</text>
<text x="94.8" y="46.6">87832-6962</text>
<text x="128.1" y="46.6">1</text>
<text x="147.1" y="46.6">1</text>
<text x="34.8" y="52.1">87832-4020</text>
<text x="64.8" y="52.1">87832-4022</text>
<text x="94.8" y="52.1">87832-6922</text>
<text x="128.1" y="52.1">1</text>
<text x="147.1" y="52.1">2</text>
<text x="17.2" y="57.6">40</text>
<text x="34.8" y="57.6">87832-4021</text>
<text x="64.8" y="57.6">87832-4023</text>
<text x="94.8" y="57.6">87832-6923</text>
<text x="128.1" y="57.6">1</text>
<text x="147.1" y="57.6">3</text>
<text x="163.5" y="54.9">YES</text>
<text x="34.8" y="63.1">87832-4070</text>
<text x="64.8" y="63.1">87832-4072</text>
<text x="94.8" y="63.1">87832-6972</text>
<text x="128.1" y="63.1">1</text>
<text x="147.1" y="63.1">4</text>
<text x="34.8" y="68.6">87832-4012</text>
<text x="64.8" y="68.6">87832-4016</text>
<text x="101.2" y="68.6">N.A</text>
<text x="126.2" y="68.6">N.A</text>
<text x="147.1" y="68.6">2</text>
<text x="163.5" y="68.6">YES</text>
<text x="34.8" y="75.1">87832-4260</text>
<text x="64.8" y="75.1">87832-4262</text>
<text x="101.2" y="75.1">N.A</text>
<text x="126.2" y="75.1">N.A</text>
<text x="147.1" y="75.1">1</text>
<text x="17.2" y="83.4">42</text>
<text x="34.8" y="80.6">87832-4220</text>
<text x="64.8" y="80.6">87832-4222</text>
<text x="101.2" y="80.6">N.A</text>
<text x="126.2" y="80.6">N.A</text>
<text x="147.1" y="80.6">2</text>
<text x="163.5" y="83.4">YES</text>
<text x="34.8" y="86.1">87832-4221</text>
<text x="64.8" y="86.1">87832-4223</text>
<text x="101.2" y="86.1">N.A</text>
<text x="126.2" y="86.1">N.A</text>
<text x="147.1" y="86.1">3</text>
<text x="34.8" y="91.6">87832-4270</text>
<text x="64.8" y="91.6">87832-4272</text>
<text x="101.2" y="91.6">N.A</text>
<text x="126.2" y="91.6">N.A</text>
<text x="147.1" y="91.6">4</text>
<text x="34.8" y="98.1">87832-4460</text>
<text x="64.8" y="98.1">87832-4462</text>
<text x="94.8" y="98.1">87832-7162</text>
<text x="128.1" y="98.1">1</text>
<text x="147.1" y="98.1">1</text>
<text x="34.8" y="103.6">87832-4420</text>
<text x="64.8" y="103.6">87832-4422</text>
<text x="94.8" y="103.6">87832-7122</text>
<text x="128.1" y="103.6">1</text>
<text x="147.1" y="103.6">2</text>
<text x="163.5" y="106.4">YES</text>
<text x="17.2" y="109.1">44</text>
<text x="34.8" y="109.1">87832-4421</text>
<text x="64.8" y="109.1">87832-4423</text>
<text x="94.8" y="109.1">87832-7123</text>
<text x="128.1" y="109.1">1</text>
<text x="147.1" y="109.1">3</text>
<text x="34.8" y="114.6">87832-4470</text>
<text x="64.8" y="114.6">87832-4472</text>
<text x="94.8" y="114.6">87832-7172</text>
<text x="128.1" y="114.6">1</text>
<text x="147.1" y="114.6">4</text>
<text x="34.8" y="120.1">87832-4413</text>
<text x="64.8" y="120.1">87832-4417</text>
<text x="94.8" y="120.1">87832-4415</text>
<text x="128.1" y="120.1">3</text>
<text x="147.1" y="120.1">3</text>
<text x="163.5" y="120.1">YES</text>
<text x="34.8" y="126.6">87832-4660</text>
<text x="64.8" y="126.6">87832-4662</text>
<text x="94.8" y="126.6">87832-7262</text>
<text x="128.1" y="126.6">1</text>
<text x="147.1" y="126.6">1</text>
<text x="17.2" y="134.9">46</text>
<text x="34.8" y="132.1">87832-4620</text>
<text x="34.8" y="137.6">87832-4621</text>
<text x="64.8" y="132.1">87832-4622</text>
<text x="64.8" y="137.6">87832-4623</text>
<text x="94.8" y="132.1">87832-7222</text>
<text x="101.2" y="137.6">N.A</text>
<text x="126.2" y="137.6">N.A</text>
<text x="128.1" y="132.1">1</text>
<text x="147.1" y="132.1">2</text>
<text x="147.1" y="137.6">3</text>
<text x="163.5" y="134.9">YES</text>
<text x="34.8" y="143.1">87832-4670</text>
<text x="64.8" y="143.1">87832-4672</text>
<text x="94.8" y="143.1">87832-7272</text>
<text x="128.1" y="143.1">1</text>
<text x="147.1" y="143.1">4</text>
<text x="34.8" y="149.6">87832-4860</text>
<text x="64.8" y="149.6">87832-4862</text>
<text x="101.2" y="149.6">N.A</text>
<text x="126.2" y="149.6">N.A</text>
<text x="147.1" y="149.6">1</text>
<text x="34.8" y="155.1">87832-4820</text>
<text x="64.8" y="155.1">87832-4822</text>
<text x="101.2" y="155.1">N.A</text>
<text x="126.2" y="155.1">N.A</text>
<text x="147.1" y="155.1">2</text>
<text x="17.2" y="157.9">48</text>
<text x="34.8" y="160.6">87832-4821</text>
<text x="64.8" y="160.6">87832-4823</text>
<text x="101.2" y="160.6">N.A</text>
<text x="126.2" y="160.6">N.A</text>
<text x="147.1" y="160.6">3</text>
<text x="163.5" y="157.9">YES</text>
<text x="34.8" y="166.1">87832-4870</text>
<text x="64.8" y="166.1">87832-4872</text>
<text x="101.2" y="166.1">N.A</text>
<text x="126.2" y="166.1">N.A</text>
<text x="147.1" y="166.1">4</text>
<text x="34.8" y="172.6">87832-5060</text>
<text x="64.8" y="172.6">87832-5062</text>
<text x="94.8" y="172.6">87832-7462</text>
<text x="128.1" y="172.6">1</text>
<text x="147.1" y="172.6">1</text>
<text x="34.8" y="178.1">87832-5020</text>
<text x="64.8" y="178.1">87832-5022</text>
<text x="94.8" y="178.1">87832-7422</text>
<text x="128.1" y="178.1">1</text>
<text x="147.1" y="178.1">2</text>
<text x="17.2" y="183.6">50</text>
<text x="34.8" y="183.6">87832-5021</text>
<text x="64.8" y="183.6">87832-5023</text>
<text x="94.8" y="183.6">87832-7423</text>
<text x="128.1" y="183.6">1</text>
<text x="147.1" y="183.6">3</text>
<text x="163.5" y="180.9">YES</text>
<text x="34.8" y="189.1">87832-5070</text>
<text x="64.8" y="189.1">87832-5072</text>
<text x="94.8" y="189.1">87832-7472</text>
<text x="128.1" y="189.1">1</text>
<text x="147.1" y="189.1">4</text>
<text x="34.8" y="194.6">87832-5012</text>
<text x="64.8" y="194.6">87832-5016</text>
<text x="101.2" y="194.6">N.A</text>
<text x="126.2" y="194.6">N.A</text>
<text x="147.1" y="194.6">2</text>
<text x="163.5" y="194.6">YES</text>
<text x="11.1" y="239.9">PLATING OPTIONS:</text>
<text x="9.1" y="244.4">1 - 0.05-0.13µm/2-5µin GOLD IN CONTACT AREA AND</text>
<text x="15" y="248.8">1.88µm/75µin MIN. MATTE TIN IN SOLDER TAIL AREA OVER</text>
<text x="9.1" y="257.7">2 - 0.38µm/15µin MIN. GOLD IN CONTACT AREA AND</text>
<text x="15" y="253.3">1.27µm/50µin MIN. NICKEL OVERALL.</text>
<text x="15" y="262.1">1.88µm/75µin MIN. MATTE TIN IN SOLDER TAIL AREA OVER</text>
<text x="15" y="266.6">1.27µm/50µin MIN. NICKEL OVERALL.</text>
<text x="9.1" y="271">3 - 0.76µm/30µin MIN. GOLD IN CONTACT AREA AND</text>
<text x="15" y="275.5">1.88µm/75µin MIN. MATTE TIN IN SOLDER TAIL AREA OVER</text>
<text x="15" y="279.9">1.27µm/50µin MIN. NICKEL OVERALL.</text>
<text x="9.1" y="284.3">4 - 2.50µm/100µin MIN. MATTE TIN OVER 1.25µm/50µin MIN. NICKEL OVERALL.</text>
</g>
<g font-size="3.4">
<text x="329.7" y="257.3">2MM PITCH, SMT VERTICAL SHROUDED HEADER</text>
<text x="361.4" y="252.9">MILLIGRID</text>
<text x="343.4" y="269.2">PRODUCT CUSTOMER DRAWING</text>
</g>
<g font-size="3.3">
<text x="287.1" y="239.5">MM</text>
<text x="310.1" y="239.5">NTS</text>
<text x="279.6" y="250.8">GMENARLY</text>
<text x="308.1" y="250.8">2015/05/22</text>
<text x="279.6" y="262.1">CGOH</text>
<text x="308.1" y="262.1">2015/09/21</text>
<text x="279.6" y="273.4">KHLIM</text>
<text x="308.1" y="273.4">2015/09/22</text>
<text x="328.4" y="280.9">87832</text>
<text x="351.5" y="281">SEE TABLE</text>
<text x="335.7" y="290.8">SD-87832-0001</text>
<text x="371.2" y="290.8">PSD</text>
<text x="383.2" y="290.8">001</text>
</g>
<g font-size="3.1">
<text x="396.5" y="54.9">±</text>
<text x="396.5" y="68.6">±</text>
<text x="396.5" y="83.4">±</text>
<text x="396.5" y="106.4">±</text>
<text x="396.5" y="120.1">±</text>
<text x="396.5" y="134.9">±</text>
<text x="396.5" y="157.9">±</text>
<text x="396.5" y="180.9">±</text>
<text x="396.5" y="194.6">±</text>
</g>
<g font-size="2.8">
<text x="7.8" y="291">RELEASE STATUS</text>
<text x="37.4" y="291">P1</text>
<text x="45" y="291">RELEASE DATE</text>
<text x="70.1" y="291">2018/07/31</text>
<text x="88.7" y="291">00:10:18</text>
</g>
<g font-size="2.6">
<text x="225.5" y="229.8">THIS DRAWING CONTAINS INFORMATION THAT IS PROPRIETARY TO MOLEX ELECTRONIC TECHNOLOGIES, LLC AND SHOULD NOT BE USED WITHOUT WRITTEN PERMISSION</text>
<text x="236" y="244.6" transform="rotate(-90 236 244.6)">2018/07/20</text>
<text x="239.8" y="244.6" transform="rotate(-90 239.8 244.6)">2018/07/31</text>
<text x="243.6" y="244.6" transform="rotate(-90 243.6 244.6)">2018/07/31</text>
<text x="228" y="273" transform="rotate(-90 228 273)">SHT 8 ADDED DATUM Y</text>
<text x="243.6" y="274.1" transform="rotate(-90 243.6 274.1)">ISHWARG</text>
<text x="385.5" y="280.7">GENERAL MARKET</text>
<text x="232.3" y="284.6" transform="rotate(-90 232.3 284.6)">EC NO: 601748</text>
<text x="236" y="284.6" transform="rotate(-90 236 284.6)">DRWN: SCS02</text>
<text x="239.8" y="284.4" transform="rotate(-90 239.8 284.4)">CHK'D: ISHWARG</text>
<text x="243.5" y="284.1" transform="rotate(-90 243.5 284.1)">APPR:</text>
</g>
<g font-size="2.1">
<text x="261.2" y="245.4">MM</text>
<text x="270.6" y="245.4">INCH</text>
<text x="245.2" y="250.6">4 PLACES</text>
<text x="245.2" y="255.7">3 PLACES</text>
<text x="245.2" y="260.9">2 PLACES</text>
<text x="261.2" y="260.9">0.2</text>
<text x="245.2" y="266.1">1 PLACES</text>
<text x="245.2" y="271.3">0 PLACES</text>
<text x="250.2" y="277.2">ANGULAR TOL</text>
<text x="268.7" y="277.2">3.0</text>
</g>
<g font-size="2">
<text x="279.1" y="232.9">DIMENSION UNITS</text>
<text x="301.7" y="232.9">SCALE</text>
<text x="249.8" y="235.9">GENERAL TOLERANCES</text>
<text x="251.4" y="238.4">(UNLESS SPECIFIED)</text>
<text x="279.1" y="244.2">DRWN BY</text>
<text x="301.7" y="244.2">DATE</text>
<text x="258.4" y="250.6">±</text>
<text x="268.7" y="250.6">±</text>
<text x="258.4" y="255.7">±</text>
<text x="268.7" y="255.7">±</text>
<text x="279.1" y="256">CHK'D BY</text>
<text x="301.7" y="256">DATE</text>
<text x="258.4" y="260.9">±</text>
<text x="268.7" y="260.9">±</text>
<text x="258.4" y="266.1">±</text>
<text x="268.7" y="266.1">±</text>
<text x="279.1" y="266.8">APPR BY</text>
<text x="301.7" y="266.8">DATE</text>
<text x="258.4" y="271.3">±</text>
<text x="268.7" y="271.3">±</text>
<text x="326.2" y="273.9">SERIES</text>
<text x="340.3" y="273.9">MATERIAL NUMBER</text>
<text x="380.8" y="273.9">CUSTOMER</text>
<text x="279.1" y="278.1">DRAWING SIZE</text>
<text x="296.3" y="278.6">THIRD ANGLE PROJECTION</text>
<text x="248" y="284.1">DRAFT WHERE APPLICABLE</text>
<text x="254.6" y="286.6">MUST REMAIN</text>
<text x="326.2" y="286.6">DOCUMENT NUMBER</text>
<text x="369.5" y="286.6">DOC TYPE</text>
<text x="380.8" y="286.6">DOC PART</text>
<text x="392.2" y="286.6">SHEET NUMBER</text>
<text x="243.3" y="290.7" transform="rotate(-90 243.3 290.7)">REV</text>
<text x="251.5" y="289.1">WITHIN DIMENSIONS</text>
</g>
<text font-size="1.8" x="266.4" y="277.2">±</text>
<g font-size="1.1">
<text x="5" y="293.6">FORMAT: Met-lega-master-tb-prod-A3</text>
<text x="5" y="295">REVISION: C</text>
<text x="5" y="296.4">DATE: 2017/02/06</text>
</g>
</svg>
